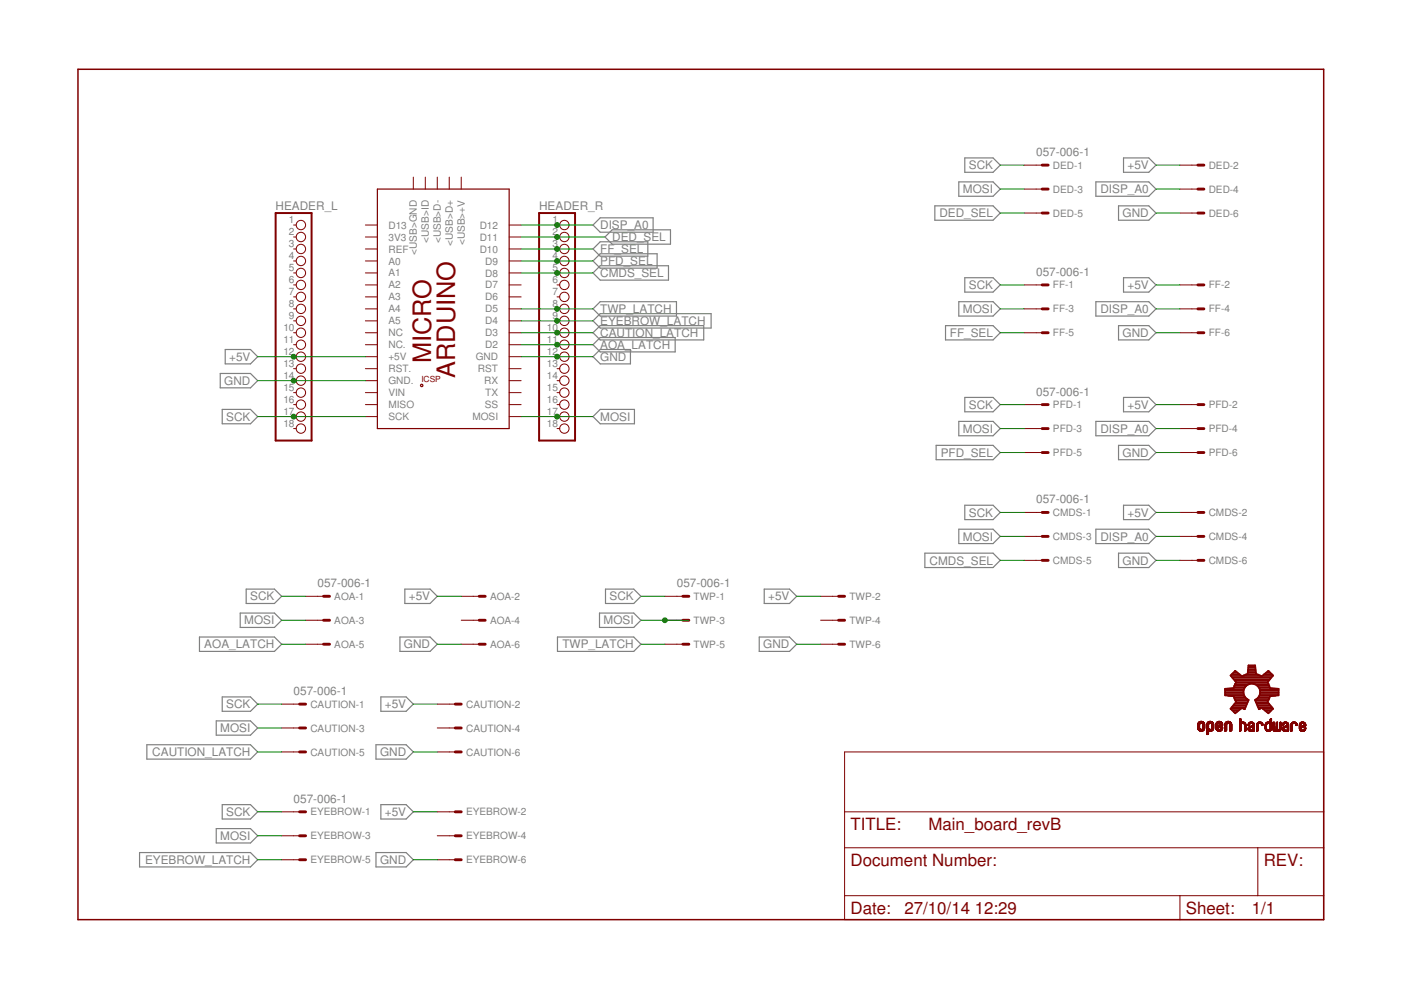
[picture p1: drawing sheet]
<svg xmlns="http://www.w3.org/2000/svg" width="297mm" height="210mm" viewBox="0 0 297 210" stroke-linecap="round" stroke-linejoin="round" font-family="sans-serif">
<g fill="none" stroke="#808080" stroke-width=".25">
<path d="M203.3 38.6h7.2l1.6 1.5-1.6 1.5h-7.2zM204.6 33.5h5.9l1.6 1.5-1.6 1.5h-5.9zM232.3 38.6h11.3l1.5 1.5-1.5 1.5h-11.3zM238.2 33.5h5.4l1.5 1.5-1.5 1.5h-5.4zM125.7 47.7l1.6-1.5h11.2v3h-11.2zM125.7 52.8l1.6-1.5h10.1v3h-10.1zM125.7 55.3l1.6-1.5h12v3.1h-12zM125.7 57.9l1.6-1.6h14.4v3.1h-14.4zM128.3 50.2l1.5-1.5h12.4v3.1h-12.4zM198.2 43.6h12.3l1.6 1.6-1.6 1.5h-12.3zM204.6 58.9h5.9l1.6 1.5-1.6 1.5h-5.9zM237.2 43.6h6.4l1.5 1.6-1.5 1.5h-6.4z"/>
<path d="M238.2 58.9h5.4l1.5 1.5-1.5 1.5h-5.4zM46.7 79.2h6.4l1.5 1.5-1.5 1.5h-6.4zM47.8 74.1h5.3l1.5 1.5-1.5 1.6h-5.3zM125.7 65.5l1.6-1.5h16.1v3h-16.1zM125.7 70.5l1.6-1.5h21.9v3.1h-21.9zM125.7 75.6l1.6-1.5h6.4v3.1h-6.4zM125.7 73.1l1.6-1.5h15.9v3h-15.9zM125.7 68l1.6-1.5h23.5v3.1h-23.5zM200.5 69h10l1.6 1.5-1.6 1.6h-10zM203.3 64h7.2l1.6 1.5-1.6 1.5h-7.2zM232.3 64h11.3l1.5 1.5-1.5 1.5h-11.3zM237.2 69h6.4l1.5 1.5-1.5 1.6h-6.4z"/>
<path d="M47.1 86.8h6l1.5 1.5-1.5 1.6h-6zM125.7 88.3l1.6-1.5h7.2v3.1h-7.2zM198.5 94.4h12l1.6 1.5-1.6 1.6h-12zM203.3 89.3h7.2l1.6 1.6-1.6 1.5h-7.2zM204.6 84.3h5.9l1.6 1.5-1.6 1.5h-5.9zM232.3 89.3h11.3l1.5 1.6-1.5 1.5h-11.3zM237.2 94.4h6.4l1.5 1.5-1.5 1.6h-6.4zM238.2 84.3h5.4l1.5 1.5-1.5 1.5h-5.4zM196.1 117.3h14.4l1.6 1.5-1.6 1.5h-14.4zM203.3 112.2h7.2l1.6 1.5-1.6 1.6h-7.2zM204.6 107.1h5.9l1.6 1.5-1.6 1.6h-5.9zM232.3 112.2h11.3l1.5 1.5-1.5 1.6h-11.3z"/>
<path d="M237.2 117.3h6.4l1.5 1.5-1.5 1.5h-6.4zM238.2 107.1h5.4l1.5 1.5-1.5 1.6h-5.4zM42.3 135.1h15.9l1.5 1.5-1.5 1.5h-15.9zM50.9 130h7.3l1.5 1.5-1.5 1.5h-7.3zM52.2 124.9h6l1.5 1.5-1.5 1.6h-6zM84.8 135.1h6.4l1.5 1.5-1.5 1.5h-6.4zM85.8 124.9h5.4l1.5 1.5-1.5 1.6h-5.4zM118.2 135.1h16.2l1.5 1.5-1.5 1.5h-16.2zM127.1 130h7.3l1.5 1.5-1.5 1.5h-7.3zM128.4 124.9h6l1.5 1.5-1.5 1.6h-6zM161 135.1h6.4l1.5 1.5-1.5 1.5h-6.4zM162 124.9h5.4l1.5 1.5-1.5 1.6h-5.4z"/>
<path d="M31.1 157.9h22l1.5 1.5-1.5 1.6h-22zM45.8 152.8h7.3l1.5 1.5-1.5 1.6h-7.3zM47.1 147.8h6l1.5 1.5-1.5 1.5h-6zM79.7 157.9h6.4l1.5 1.5-1.5 1.6h-6.4zM80.8 147.8h5.3l1.5 1.5-1.5 1.5h-5.3zM45.8 175.7h7.3l1.5 1.5-1.5 1.5h-7.3zM47.1 170.6h6l1.5 1.5-1.5 1.6h-6zM80.8 170.6h5.3l1.5 1.5-1.5 1.6h-5.3zM29.6 180.8h23.5l1.5 1.5-1.5 1.5h-23.5zM79.7 180.8h6.4l1.5 1.5-1.5 1.5h-6.4z"/>
</g>
<g fill="none" stroke="#800000" stroke-width=".61">
<path d="M221 35h1.2M254 35h1.2M221 40.1h1.2M221 45.2h1.2M254 40.1h1.2M254 45.2h1.2M221 60.4h1.2M221 65.5h1.2M221 70.5h1.2M254 60.4h1.2M254 65.5h1.2M254 70.5h1.2"/>
<path d="M221 85.8h1.2M221 90.9h1.2M221 95.9h1.2M254 85.8h1.2M254 90.9h1.2M254 95.9h1.2M221 108.6h1.2M221 113.7h1.2M221 118.8h1.2M254 108.6h1.2M254 113.7h1.2M254 118.8h1.2"/>
<path d="M68.6 126.4h1.3M68.6 131.5h1.3M68.6 136.6h1.3M101.6 126.4h1.3M101.6 131.5h1.3M101.6 136.6h1.3M144.8 126.4h1.2M144.8 131.5h1.2M144.8 136.6h1.2M177.8 126.4h1.3M177.8 131.5h1.3M177.8 136.6h1.3"/>
<path d="M63.5 149.3h1.3M63.5 154.3h1.3M63.5 159.4h1.3M96.5 149.3h1.3M96.5 154.3h1.3M96.5 159.4h1.3M63.5 172.1h1.3M63.5 177.2h1.3M96.5 172.1h1.3M96.5 177.2h1.3M63.5 182.3h1.3M96.5 182.3h1.3"/>
</g>
<g fill="none" stroke="#800000" stroke-width=".21">
<path d="M87.6 37.5v2.6M90.2 37.5v2.6M92.7 37.5v2.6M95.2 37.5v2.6M97.8 37.5v2.6M217.1 35h3.9M250.2 35h3.8M62.3 47.7h.5M62.3 50.2h.5M62.3 52.8h.5M62.3 55.3h.5M62.3 57.9h.5"/>
<path d="M77.5 47.7h2.5M77.5 50.2h2.5M77.5 52.8h2.5M77.5 55.3h2.5M77.5 57.9h2.5M107.9 47.7h2.6M107.9 50.2h2.6M107.9 52.8h2.6M107.9 55.3h2.6M107.9 57.9h2.6M118.1 47.7h.6M118.1 50.2h.6"/>
<path d="M118.1 52.8h.6M118.1 55.3h.6M118.1 57.9h.6M217.1 40.1h3.9M217.1 45.2h3.9M250.2 40.1h3.8M250.2 45.2h3.8M62.3 60.4h.5M62.3 65.5h.5M62.3 70.5h.5M62.3 62.9h.5M62.3 68h.5"/>
<path d="M62.3 73.1h.5M62.3 75.6h.5M62.3 78.2h.5M77.5 60.4h2.5M77.5 65.5h2.5M77.5 70.5h2.5M77.5 62.9h2.5M77.5 68h2.5M77.5 73.1h2.5M77.5 75.6h2.5M77.5 78.2h2.5M107.9 60.4h2.6"/>
<path d="M107.9 65.5h2.6M107.9 70.5h2.6M107.9 62.9h2.6M107.9 68h2.6M107.9 73.1h2.6M107.9 75.6h2.6M107.9 78.2h2.6M118.1 60.4h.6M118.1 65.5h.6M118.1 70.5h.6M118.1 62.9h.6M118.1 68h.6"/>
<path d="M118.1 73.1h.6M118.1 75.6h.6M118.1 78.2h.6M217.1 60.4h3.9M217.1 65.5h3.9M217.1 70.5h3.9M250.2 60.4h3.8M250.2 65.5h3.8M250.2 70.5h3.8M62.3 85.8h.5M62.3 90.9h.5M62.3 80.7h.5"/>
<path d="M62.3 83.2h.5M62.3 88.3h.5M77.5 85.8h2.5M77.5 80.7h2.5M77.5 83.2h2.5M77.5 88.3h2.5M107.9 85.8h2.6M107.9 80.7h2.6M107.9 83.2h2.6M107.9 88.3h2.6M118.1 85.8h.6M118.1 90.9h.6"/>
<path d="M118.1 80.7h.6M118.1 83.2h.6M118.1 88.3h.6M217.1 85.8h3.9M217.1 90.9h3.9M217.1 95.9h3.9M250.2 85.8h3.8M250.2 90.9h3.8M250.2 95.9h3.8M217.1 108.6h3.9M217.1 113.7h3.9M217.1 118.8h3.9"/>
<path d="M250.2 108.6h3.8M250.2 113.7h3.8M250.2 118.8h3.8M64.8 126.4h3.8M64.8 131.5h3.8M64.8 136.6h3.8M97.8 126.4h3.8M97.8 131.5h3.8M97.8 136.6h3.8M141 126.4h3.8M141 131.5h3.8M141 136.6h3.8"/>
<path d="M174 126.4h3.8M174 131.5h3.8M174 136.6h3.8M59.7 149.3h3.8M59.7 154.3h3.8M59.7 159.4h3.8M92.7 149.3h3.8M92.7 154.3h3.8M92.7 159.4h3.8M179.1 159.4h101.5v35.6h-101.5zM254 154.3h.3M254 154.4l.4 .1"/>
<path d="M254 154.4h.4M254 154.2h.3M254 154.1h.3M254 154h.3M254 153.9h.3M254 153.8h.3M254 153.7h.3M254 153.6h.3M254 153.6h.4M254 153.5h.4M254 154.6h.6M254 154.5l.5 .1"/>
<path d="M254 154.5h.4M254 154.6h1.4M254 154.7h1.3M254 153.3h1.3M254.1 153.2h1.2M254.1 153.2h1.1M254.1 154.8h1.1M254.1 154.9h1.1M254.2 153.1h1M254.2 154.9h.9M254.3 153h.8M254.3 155h.8"/>
<path d="M254.4 153h.6M254.4 153.5h-.4M254.4 153.4l-.4 .1M254.5 155h.4M254.5 153.4h-.5M254.6 155.1h.2M254.6 152.9h.2M254.6 153.3l-.6 .1M254.7 153.3l.7 .1M254.8 153.4h.6M254.9 153.4h.5M255 154.5h.4"/>
<path d="M255 153.5h.4M255 153.6h.4M255 154.3h.4M255 154.4h.4M255 154.2h.4M255 154.1h.4M255 154h.4M255 153.9h.4M255 153.8h.4M255 153.7h.4M255.3 154.7l-1.2 .1M255.4 154.6h-.6"/>
<path d="M255.4 154.5l-.5 .1M255.4 154.4l-.4 .1M255.9 154.3h.3M255.9 155.7h.2M255.9 155.6h.3M255.9 155.5h.3M255.9 155.4h.3M255.9 155.3h.3M255.9 155.2h.3M255.9 155.1h.3M255.9 155h.4M255.9 154.7h1.3"/>
<path d="M255.9 154.6l1.4 .1M255.9 154.6h.6M255.9 154.5l.5 .1M255.9 154.5h.4M255.9 154.4l.4 .1M255.9 154.4h.4M255.9 154.2h.3M255.9 154.1h.3M255.9 154h.3M255.9 153.9h.3M255.9 153.8h.3M255.9 153.7h.3"/>
<path d="M255.9 153.6h.3M255.9 153.5h.4M255.9 153.3h1.4M256 153.2h1.2M256.1 153.1h1M256.2 155.7h-.3M256.2 153h.8M256.2 155.6h-.3M256.3 153.6h-.4M256.3 153h.6M256.3 153.5h-.4M256.3 153.4l-.4 .1"/>
<path d="M256.4 155h.4M256.4 153.4h-.5M256.5 152.9h.2M256.5 155.1h.2M256.5 153.3l-.6 .1M256.6 153.3h.7M256.8 153.4h.5M256.9 153.4h.4M256.9 154.5h.4M256.9 153.5h.4M256.9 154.3h.4M256.9 154.4h.4"/>
<path d="M256.9 154.2h.4M256.9 154.1h.4M256.9 154h.4M256.9 153.9h.4M256.9 153.8h.4M256.9 153.7h.4M256.9 153.6h.4M257 155h-1.1M257.1 154.9h-1.2M257.2 154.8h-1.3M257.2 154.7l-1.3 .1M257.3 154.6h-.5"/>
<path d="M257.3 154.5l-.5 .1M257.8 154.5l.5 .1M257.8 154.5h.4M257.8 154.4l.4 .1M257.8 154.4h.4M257.8 153.9h1.4M257.8 153.8h.3M257.8 153.7h.3M257.8 153.6h.4M257.8 153.5h.4M257.8 154.6h.6M257.8 154.6h1.4"/>
<path d="M257.9 154.7h1.2M257.9 153.3h1.3M257.9 153.2h1.2M258 154.8h1.1M258 154.9h1M258 153.1h1M258.1 153h.8M258.1 155h.8M258.2 153h.6M258.2 154.3l-.4 .1M258.3 153.4l-.5 .1M258.3 155h.4"/>
<path d="M258.3 154.3h-.5M258.3 153.8h.9M258.3 153.4h-.5M258.4 155.1h.2M258.4 152.9h.2M258.4 153.3l-.6 .1M258.5 154.2l-.7 .1M258.5 153.8h.7M258.5 154.2h-.7M258.6 153.7h.6M258.6 153.3l.6 .1M258.7 154.1l-.9 .1"/>
<path d="M258.7 153.7h.5M258.7 153.4h.5M258.7 153.4l.5 .1M258.8 154.5h.4M258.8 154.1h-1M258.8 153.5h.4M258.8 153.6h.4M258.8 154.4h.4M258.9 154.3h.3M258.9 154.2h.3M258.9 154l-1.1 .1M259 154.2h.2"/>
<path d="M259 154h-1.2M259.1 154.2h.1M259.2 154.6h-.5M259.2 153.9h-1.4M259.7 154.3h.4M259.7 154.8h.4M259.7 154.7h.4M259.7 154.6h.4M259.7 154.5h.4M259.7 154.4h.4M259.7 154.2h.4M259.7 154.1h.4"/>
<path d="M259.7 154h.4M259.7 153.9h.4M259.7 153.8h.4M259.7 153.7h.4M259.7 153.6h.4M259.7 153.5h.4M259.7 155h.1M259.8 153.3h1.3M259.8 153.2h1.2M259.9 153.1h1M260 155h-.3M260 153h.8"/>
<path d="M260.1 154.9h-.4M260.1 153h.6M260.1 153.5h-.4M260.2 153.4l-.5 .1M260.2 153.4h-.5M260.3 152.9h.2M260.4 153.3l-.7 .1M260.5 153.3l.6 .1M260.6 153.4h.5M260.7 153.4h.4M260.7 153.5h.5M260.8 154.3h.4"/>
<path d="M260.8 154.9h.4M260.8 154.8h.4M260.8 154.7h.4M260.8 154.6h.4M260.8 154.5h.4M260.8 154.4h.4M260.8 154.2h.4M260.8 154.1h.4M260.8 154h.4M260.8 153.9h.4M260.8 153.8h.4M260.8 153.7h.4"/>
<path d="M260.8 153.6h.4M260.8 155h.1M261 155h-.2M261.2 154.9h-.4M262.8 154.3h.3M262.8 154.9h.3M262.8 154.8h.3M262.8 154.7h.3M262.8 154.6h.3M262.8 154.5h.3M262.8 154.4h.3M262.8 154.2h.3"/>
<path d="M262.8 154.1h.3M262.8 154h.3M262.8 153.9h.3M262.8 153.8h.3M262.8 153.6h.3M262.8 153.3h1.2M262.8 153.2h1.1M262.8 153.1h1M262.8 153.1h.3M262.8 153h.3M262.8 152.9h.3M262.8 152.8h.3"/>
<path d="M262.8 152.7h.3M262.8 152.6h.3M262.8 152.5h.3M262.8 155.1h.1M262.9 152.4h.2M263 155h-.2M263.1 155h-.3M263.1 153.7h-.3M263.1 153.6h-.3M263.1 153.5l-.3 .1M263.2 153.5h-.4M263.2 153.4l-.4 .1"/>
<path d="M263.2 153.1h.5M263.4 153.4h-.6M263.6 153.4h.5M263.7 153.4l.4 .1M263.8 153.5h.3M263.8 153.6h.4M263.9 153.6h.3M263.9 154.3h.3M263.9 154.9h.2M263.9 154.8h.3M263.9 154.7h.3M263.9 154.6h.3"/>
<path d="M263.9 154.5h.3M263.9 154.4h.3M263.9 154.2h.3M263.9 154.1h.3M263.9 154h.3M263.9 153.9h.3M263.9 153.8h.3M263.9 153.7h.3M263.9 155.1h.1M264 155h-.1M264 153.3l-1.2 .1M264.1 155h-.2"/>
<path d="M264.2 154.9h-.3M264.6 154.6h.3M264.6 154.5h.3M264.6 153.8h.3M264.6 153.7h.3M264.6 154.6l.4 .1M264.6 154.4h.4M264.6 153.9h.1M264.6 153.6h.3M264.6 154.7l.6 .1M264.6 154.7h.4M264.6 153.5h.4"/>
<path d="M264.7 154.8h.8M264.7 154.9h.8M264.7 153.4h1.2M264.8 154.9h.7M264.8 153.3h1M264.8 155h.7M264.8 153.2h.9M264.9 153.8h-.3M264.9 153.2h.8M264.9 154.1h1.1M264.9 155h.6M264.9 153.6h-.3"/>
<path d="M265 154.4l-.4 .1M265 155.1h.5M265 154.1h1M265 153.1h.6M265 153.5h-.4M265 153.4l-.3 .1M265.1 154.3l-.5 .1M265.2 154h.8M265.2 155.1h.1M265.2 154.3h-.6M265.2 153.4h-.5M265.2 154.8h.3"/>
<path d="M265.2 153.9h.8M265.4 154.2l-.7 .1M265.4 153.4h.5M265.4 153.9h.6M265.4 154.2h-.7M265.5 153.8h.5M265.5 153.4h.4M265.6 153.5h.3M265.6 153.8h.4M265.6 153.5h.4M265.7 153.7h.3M265.7 153.6h.3"/>
<path d="M265.7 154.3h.3M265.7 155.1h.1M265.7 154.9h.3M265.7 154.8h.3M265.7 154.7h.3M265.7 154.6h.3M265.7 154.5h.3M265.7 154.4h.3M265.7 154.2h.3M265.9 155h-.2M266 155h-.3M266 154.1l-1.2 .1"/>
<path d="M266.4 154.3h.3M266.4 154.9h.3M266.4 154.8h.3M266.4 154.7h.3M266.4 154.6h.3M266.4 154.5h.3M266.4 154.4h.3M266.4 154.2h.3M266.4 154.1h.3M266.4 154h.3M266.4 153.9h.3M266.4 153.8h.3"/>
<path d="M266.4 153.6h.3M266.4 155.1h.1M266.4 153.5h.4M266.5 153.4h1.2M266.6 155h-.2M266.6 153.3h1M266.6 153.2h1M266.7 153.2h.8M266.7 155h-.3M266.7 153.7h-.3M266.8 153.1h.6M266.8 153.5h-.4"/>
<path d="M266.9 153.4l-.4 .1M267 153.4h-.5M267.2 153.4h.5M267.3 153.4l.4 .1M267.4 153.5h.4M267.5 153.6h.3M267.5 153.8h.3M267.7 153.8h-.2M267.8 153.7h-.3M268.2 154.3h.3M268.2 154.4h.3M268.2 154.2h.3"/>
<path d="M268.2 154.1h.3M268.2 154h.3M268.2 153.9h.3M268.2 153.8h.3M268.2 153.7h.3M268.2 154.5h.3M268.3 154.6h.3M268.3 154.5l.3 .1M268.3 153.5h.3M268.3 154.7h.4M268.3 154.6l.3 .1M268.3 154.7l.6 .1"/>
<path d="M268.4 154.8h1.1M268.4 154.9h1.1M268.4 153.3h1.2M268.5 154.9h.9M268.5 153.2h1.1M268.5 153.6l-.3 .1M268.6 153.6h-.3M268.6 153.1h1M268.6 155h.6M268.6 153.5h-.3M268.7 155.1h.5M268.7 153.1h.5"/>
<path d="M268.7 153.4l-.4 .1M268.8 153.4h-.5M268.9 155.1h.1M269 153.4h.6M269.2 154.7h.3M269.2 153.4h.4M269.2 153.5h.4M269.3 153.6h.3M269.3 154.3h.3M269.3 154.5h.3M269.3 154.4h.3M269.3 154.2h.3"/>
<path d="M269.3 154.1h.3M269.3 154h.3M269.3 153.9h.3M269.3 153.8h.3M269.3 153.7h.3M269.3 153.1h.3M269.3 153h.3M269.3 152.9h.3M269.3 152.8h.3M269.3 152.7h.3M269.3 152.6h.3M269.3 152.5h.3"/>
<path d="M269.3 155h-.8M269.5 152.4h.1M269.5 154.7l-.5 .1M269.6 154.6l-.4 .1M269.6 154.6h-.4M269.6 154.6h-.3M269.6 153.3l-1.2 .1M269.9 154.3h.3M269.9 154.5h.3M269.9 154.4h.3M269.9 154.2h.3M269.9 154.1h.3"/>
<path d="M269.9 154h.3M269.9 153.9h.3M269.9 153.8h.3M269.9 153.7h.3M269.9 153.6h.3M269.9 153.5h.3M269.9 153.4h.3M269.9 153.3h.3M269.9 153.2h.3M269.9 154.7h.3M269.9 154.6l.3 .1M269.9 154.6h.3"/>
<path d="M269.9 154.7l1.7 .1M270 154.9h1.5M270 153.1h.2M270.1 153.1h.1M270.2 155.1h.4M270.4 155.1h.1M270.5 154.7h.4M270.6 154.7h.3M270.6 154.3h.3M270.6 154.6h.3M270.6 154.5l.3 .1M270.6 154.5h.3"/>
<path d="M270.6 154.4h.3M270.6 154.2h.3M270.6 154.1h.3M270.6 154h.3M270.6 153.9h.3M270.6 153.8h.3M270.6 153.7h.3M270.6 153.6h.3M270.6 153.5h.3M270.6 153.4h.3M270.6 153.3h.3M270.6 153.2h.3"/>
<path d="M270.6 155h-.5M270.7 153.1h.2M270.8 153.1h.1M270.8 155h.5M270.9 155.1h.4M271.2 154.7h.4M271.3 154.6h.3M271.3 154.3h.3M271.3 154.5h.3M271.3 154.4h.3M271.3 154.2h.3M271.3 154.1h.3"/>
<path d="M271.3 154h.3M271.3 153.9h.3M271.3 153.8h.3M271.3 153.7h.3M271.3 153.6h.3M271.3 153.5h.3M271.3 153.4h.3M271.3 153.3h.3M271.3 153.2h.3M271.4 153.1h.2M271.4 155h-1.4M271.5 153.1h.1"/>
<path d="M271.5 154.8h-1.6M271.8 154.6l.4 .1M271.8 154.6h.4M271.8 154.5h.4M271.9 153.9h.1M271.9 153.6h.3M271.9 154.7h.3M271.9 154.7l.8 .1M271.9 153.5h.3M271.9 154.8h.8M271.9 154.9h.9M272 154.9h.8"/>
<path d="M272 153.4h1.1M272 153.3h1.1M272.1 155h.7M272.1 153.8h-.2M272.1 153.2h.9M272.1 154.1h1.1M272.2 153.7h-.3M272.2 155h.6M272.2 153.6h-.3M272.2 154.4l-.4 .1M272.2 153.1h.7M272.2 155.1h.5"/>
<path d="M272.2 154.4h-.3M272.2 154.1h1M272.3 153.5h-.4M272.3 153.1h.5M272.3 153.4l-.4 .1M272.3 154.3l-.4 .1M272.4 154h.8M272.4 154.3h-.5M272.4 153.4h-.5M272.5 153.9h.7M272.6 154.2l-.7 .1M272.6 153.4h.6"/>
<path d="M272.6 153.9h.6M272.7 154.2h-.7M272.7 153.8h.5M272.8 153.4l.4 .1M272.8 153.5h.4M272.8 154.1l-.8 .1M272.9 153.5h.3M272.9 153.8h.3M272.9 153.6h.3M272.9 154.1h.3M272.9 153.7h.3M272.9 154.3h.3"/>
<path d="M272.9 154.9h.3M272.9 154.8h.3M272.9 154.7h.3M272.9 154.6h.3M272.9 154.5h.3M272.9 154.4h.3M272.9 154.2h.3M273 155.1h.1M273.1 155h-.2M273.2 155h-.3M273.2 154.9h-.3M273.7 154.3h.2"/>
<path d="M273.7 155.1h.1M273.7 154.9h.2M273.7 154.8h.2M273.7 154.7h.2M273.7 154.6h.2M273.7 154.5h.2M273.7 154.4h.2M273.7 154.2h.2M273.7 154.1h.2M273.7 154h.2M273.7 153.9h.2M273.7 153.8h.2"/>
<path d="M273.7 153.6h.3M273.8 153.4h1.1M273.8 155h-.1M273.8 153.3h1.1M273.9 153.2h.9M273.9 155h-.2M274 153.7h-.3M274 153.6h-.3M274 153.5l-.3 .1M274 153.1h.7M274.1 153.5h-.4M274.1 153.1h.5"/>
<path d="M274.1 153.4l-.4 .1M274.3 153.4h-.6M274.4 153.4h.6M274.6 153.4l.4 .1M274.6 153.5h.4M274.7 153.6h.3M274.7 153.5h.3M274.7 153.8h.3M275 153.8h-.3M275 153.7h-.3M275.5 154.5l.3 .1M275.5 154.5h.3"/>
<path d="M275.5 154.4h.3M275.5 154.2h.8M275.5 154h1.1M275.5 154h.3M275.5 153.9h.3M275.5 153.8h.3M275.5 153.7h.3M275.5 153.6h.3M275.5 154.6h.3M275.5 153.5h.3M275.5 154.6l.4 .1M275.6 154.7l.5 .1"/>
<path d="M275.6 154.7h.3M275.6 154.8h1.1M275.7 153.3h1M275.7 154.9h.9M275.7 153.2h.9M275.8 154.4h-.3M275.8 153.6h-.3M275.8 153.1h.7M275.9 155h.6M275.9 153.5h-.4M275.9 153.1h.5M275.9 154.3l-.4 .1"/>
<path d="M275.9 153.4l-.3 .1M275.9 155.1h.5M276 154.3h-.5M276.1 153.4h-.5M276.1 155.1h.1M276.2 154.2l-.7 .1M276.2 153.9h.7M276.3 153.4h.5M276.3 153.8h.6M276.4 153.4h.4M276.4 154.1l-.9 .1M276.4 153.8h.5"/>
<path d="M276.4 153.5h.4M276.5 154.6h.3M276.5 154.1h-1M276.5 153.5h.3M276.5 153.7h.4M276.5 153.6h.3M276.5 154.5h.3M276.6 154.4h.3M276.6 155h-.8M276.7 154.9h-1M276.7 154.3h.1M276.7 153.3l-1.1 .1"/>
<path d="M276.8 154.7l-.6 .1M276.8 154.7h-.4M276.8 154h-.8M276.8 154.6l-.4 .1M276.8 153.9h-.7M276.9 154.4l-.3 .1M59.7 172.1h3.8M59.7 177.2h3.8M92.7 172.1h3.8M92.7 177.2h3.8M179.1 172.1h101.5M179.1 179.7h101.5"/>
<path d="M266.7 179.7v10.2M59.7 182.3h3.8M92.7 182.3h3.8M179.1 189.9h101.5M250.2 189.9v5.1"/>
<circle cx="63.8" cy="50.2" r=".99"/>
<circle cx="63.8" cy="52.8" r=".99"/>
<circle cx="63.8" cy="55.3" r=".99"/>
<circle cx="63.8" cy="47.7" r=".99"/>
<circle cx="63.8" cy="57.9" r=".99"/>
<circle cx="119.7" cy="47.7" r=".99"/>
<circle cx="119.7" cy="50.2" r=".99"/>
<circle cx="119.7" cy="55.3" r=".99"/>
<circle cx="119.7" cy="52.8" r=".99"/>
<circle cx="119.7" cy="57.9" r=".99"/>
<circle cx="63.8" cy="70.5" r=".99"/>
<circle cx="63.8" cy="73.1" r=".99"/>
<circle cx="63.8" cy="60.4" r=".99"/>
<circle cx="63.8" cy="62.9" r=".99"/>
<circle cx="63.8" cy="75.6" r=".99"/>
<circle cx="63.8" cy="78.2" r=".99"/>
<circle cx="63.8" cy="65.5" r=".99"/>
<circle cx="63.8" cy="68" r=".99"/>
<circle cx="119.7" cy="68" r=".99"/>
<circle cx="119.7" cy="78.2" r=".99"/>
<circle cx="119.7" cy="62.9" r=".99"/>
<circle cx="119.7" cy="65.5" r=".99"/>
<circle cx="119.7" cy="70.5" r=".99"/>
<circle cx="119.7" cy="60.4" r=".99"/>
<circle cx="119.7" cy="73.1" r=".99"/>
<circle cx="119.7" cy="75.6" r=".99"/>
<circle cx="63.8" cy="88.3" r=".99"/>
<circle cx="63.8" cy="90.9" r=".99"/>
<circle cx="63.8" cy="85.8" r=".99"/>
<circle cx="63.8" cy="83.2" r=".99"/>
<circle cx="63.8" cy="80.7" r=".99"/>
<circle cx="119.7" cy="88.3" r=".99"/>
<circle cx="119.7" cy="90.9" r=".99"/>
<circle cx="119.7" cy="85.8" r=".99"/>
<circle cx="119.7" cy="80.7" r=".99"/>
<circle cx="119.7" cy="83.2" r=".99"/>
</g>
<path d="M58.4 45.2h7.7v48.2h-7.7zM114.3 45.2h7.6v48.2h-7.6z" fill="none" stroke="#800000" stroke-width=".42"/>
<g fill="none" stroke="#800000" stroke-width=".25">
<path d="M80 40.1h27.9v50.8h-27.9z"/>
<circle cx="89.4" cy="81.7" r=".25"/>
</g>
<path d="M16.5 14.7h264.1v180.3h-264.1z" fill="none" stroke="#800000" stroke-width=".32"/>
<g fill="none" stroke="#800000" stroke-width=".38">
<path d="M259.7 147.2h4M259.7 146.8h3.9M259.7 146.5h4M259.7 146.1h4M260.4 147.5h3.4M260.9 150.3h2.2M261 143.3h2.2M261.2 149.9h2.9M261.2 143h1.6M261.3 143.7h8.3M261.3 150.6h1.3M261.5 149.6h2.7"/>
<path d="M261.5 142.6h.9M261.6 144h7.7M261.6 145.8h2.3M261.6 151h.6M261.6 147.8h2.4M261.7 145.4h2.5M261.7 149.2h2.7M261.8 148.2h2.6M261.8 144.4h7.2M261.9 145.1h2.9M261.9 142.3h.1M261.9 142.2l1.4 1.2 1.2-.5 .2-1.8h1.4l.2 1.8 1.2 .5 1.4-1.2"/>
<path d="M261.9 142.2l-1 1 1.2 1.5-.5 1.2-1.9 .1v1.4l1.9 .2 .5 1.2-1.2 1.5 1 .9 1.4-1.1 .6 .3 .8-2-.7-.6M261.9 148.5h2.8M262 148.9h2.5M262 144.7h6.8M263.5 143.3h3.8M263.7 146.5v.8l.3 .5M263.7 146.5a1.78 1.78 0 0 1 1.7-1.6 1.78 1.78 0 0 1 1.8 1.6M263.7 150.3h.2M264.4 143h2.1M264.6 142.6h1.7M264.6 142.3h1.6M264.6 141.9h1.6"/>
<path d="M264.7 141.6h1.4M264.7 141.2h1.4M266 145.1h3M266.1 148.5h2.8M266.3 148.9h2.5M266.4 148.2h2.6M266.4 149.2h2.7M266.6 149.6h2.8M266.6 145.4h2.5M266.7 149.9h3M266.8 147.8h2.4M266.9 150.3h.2"/>
<path d="M266.9 145.8h2.3M267 147.5h3.4M267.1 146.1h4M267.1 147.2h4M267.2 146.5h3.9M267.2 146.8h3.9M267.6 143.3h2.2M267.8 150.3h2.1M268 143h1.6M268.2 150.6h1.3M268.5 142.6h.8M268.6 151h.6"/>
<path d="M268.9 142.3h.1M268.9 142.2l1 1-1.2 1.5 .5 1.2 1.9 .1v1.4l-1.9 .2-.5 1.2 1.2 1.5-1 .9-1.4-1.1-.6 .3-.8-2a1.82 1.82 0 0 0 1.1-1.9"/>
</g>
<g fill="none" stroke="#008000" stroke-width=".21">
<path d="M212.1 35h5M245.1 35h5.1M110.5 47.7h15.2M110.5 50.2h17.8M110.5 52.8h15.2M110.5 55.3h15.2M110.5 57.9h15.2M212.1 40.1h5M212.1 45.2h5M245.1 40.1h5.1M245.1 45.2h5.1M54.6 75.6h22.9"/>
<path d="M110.5 65.5h15.2M110.5 70.5h15.2M110.5 75.6h15.2M110.5 73.1h15.2M110.5 68h15.2M212.1 65.5h5M212.1 60.4h5M212.1 70.5h5M245.1 65.5h5.1M245.1 60.4h5.1M245.1 70.5h5.1M54.6 88.3h22.9"/>
<path d="M54.6 80.7h22.9M110.5 88.3h15.2M212.1 90.9h5M212.1 85.8h5M212.1 95.9h5M245.1 90.9h5.1M245.1 85.8h5.1M245.1 95.9h5.1M212.1 113.7h5M212.1 108.6h5M212.1 118.8h5M245.1 113.7h5.1"/>
<path d="M245.1 108.6h5.1M245.1 118.8h5.1M59.7 131.5h5.1M59.7 126.4h5.1M59.7 136.6h5.1M92.7 126.4h5.1M92.7 136.6h5.1M135.9 131.5h10.1M135.9 126.4h5.1M135.9 136.6h5.1M168.9 126.4h5.1M168.9 136.6h5.1"/>
<path d="M54.6 154.3h5.1M54.6 149.3h5.1M54.6 159.4h5.1M87.6 149.3h5.1M87.6 159.4h5.1M54.6 177.2h5.1M54.6 172.1h5.1M87.6 172.1h5.1M54.6 182.3h5.1M87.6 182.3h5.1"/>
</g>
<g fill="#008000" stroke="#008000" stroke-width=".21">
<circle cx="118.1" cy="88.3" r=".51"/>
<circle cx="141" cy="131.5" r=".51"/>
<circle cx="62.3" cy="88.3" r=".51"/>
<circle cx="118.1" cy="75.6" r=".51"/>
<circle cx="62.3" cy="80.7" r=".51"/>
<circle cx="62.3" cy="75.6" r=".51"/>
<circle cx="118.1" cy="47.7" r=".51"/>
<circle cx="118.1" cy="50.2" r=".51"/>
<circle cx="118.1" cy="52.8" r=".51"/>
<circle cx="118.1" cy="55.3" r=".51"/>
<circle cx="118.1" cy="70.5" r=".51"/>
<circle cx="118.1" cy="73.1" r=".51"/>
<circle cx="118.1" cy="57.9" r=".51"/>
<circle cx="118.1" cy="68" r=".51"/>
<circle cx="118.1" cy="65.5" r=".51"/>
</g>
<g font-size="5.4" fill="#800000">
<text x="91.4" y="77.1" transform="rotate(-90 91.4 77.1)">MICRO</text>
<text x="96.5" y="80.1" transform="rotate(-90 96.5 80.1)">ARDUINO</text>
</g>
<g font-size="3.6" fill="#800000">
<text x="180.3" y="175.9">TITLE:</text>
<text x="196.8" y="175.9">Main_board_revB</text>
<text x="180.3" y="183.6">Document Number:</text>
<text x="267.9" y="183.6">REV:</text>
<text x="180.3" y="193.7">Date:</text>
<text x="191.8" y="193.7">27/10/14</text>
<text x="206.7" y="193.7">12:29</text>
<text x="251.4" y="193.7">Sheet:</text>
<text x="265.4" y="193.7">1/1</text>
</g>
<g font-size="2.5" fill="#808080">
<text x="205.4" y="35.9">SCK</text>
<text x="219.7" y="33.1">057-006-1</text>
<text x="239.1" y="35.9">+5V</text>
<text x="204.2" y="41">MOSI</text>
<text x="233.3" y="41">DISP_A0</text>
<text x="58.4" y="44.5">HEADER_L</text>
<text x="114.3" y="44.5">HEADER_R</text>
<text x="199.2" y="46.1">DED_SEL</text>
<text x="238" y="46.1">GND</text>
<text x="127.3" y="48.6">DISP_A0</text>
<text x="127.3" y="53.7">FF_SEL</text>
<text x="129.8" y="51.1">DED_SEL</text>
<text x="127.3" y="56.2">PFD_SEL</text>
<text x="127.3" y="58.8">CMDS_SEL</text>
<text x="219.7" y="58.5">057-006-1</text>
<text x="205.4" y="61.3">SCK</text>
<text x="239.1" y="61.3">+5V</text>
<text x="127.3" y="71.4">CAUTION_LATCH</text>
<text x="127.3" y="68.9">EYEBROW_LATCH</text>
<text x="127.3" y="66.4">TWP_LATCH</text>
<text x="201.4" y="71.4">FF_SEL</text>
<text x="204.2" y="66.4">MOSI</text>
<text x="233.3" y="66.4">DISP_A0</text>
<text x="238" y="71.4">GND</text>
<text x="48.6" y="76.5">+5V</text>
<text x="127.3" y="76.5">GND</text>
<text x="127.3" y="74">AOA_LATCH</text>
<text x="47.6" y="81.6">GND</text>
<text x="219.7" y="83.9">057-006-1</text>
<text x="48" y="89.2">SCK</text>
<text x="127.3" y="89.2">MOSI</text>
<text x="205.4" y="86.7">SCK</text>
<text x="239.1" y="86.7">+5V</text>
<text x="204.2" y="91.8">MOSI</text>
<text x="233.3" y="91.8">DISP_A0</text>
<text x="199.4" y="96.8">PFD_SEL</text>
<text x="238" y="96.8">GND</text>
<text x="219.7" y="106.7">057-006-1</text>
<text x="205.4" y="109.5">SCK</text>
<text x="239.1" y="109.5">+5V</text>
<text x="197.1" y="119.7">CMDS_SEL</text>
<text x="204.2" y="114.6">MOSI</text>
<text x="233.3" y="114.6">DISP_A0</text>
<text x="238" y="119.7">GND</text>
<text x="67.3" y="124.5">057-006-1</text>
<text x="143.5" y="124.5">057-006-1</text>
<text x="53" y="127.3">SCK</text>
<text x="86.7" y="127.3">+5V</text>
<text x="129.2" y="127.3">SCK</text>
<text x="162.9" y="127.3">+5V</text>
<text x="43.3" y="137.5">AOA_LATCH</text>
<text x="51.8" y="132.4">MOSI</text>
<text x="85.6" y="137.5">GND</text>
<text x="119.2" y="137.5">TWP_LATCH</text>
<text x="128" y="132.4">MOSI</text>
<text x="161.8" y="137.5">GND</text>
<text x="62.2" y="147.4">057-006-1</text>
<text x="46.7" y="155.2">MOSI</text>
<text x="48" y="150.2">SCK</text>
<text x="81.6" y="150.2">+5V</text>
<text x="32.3" y="160.3">CAUTION_LATCH</text>
<text x="80.6" y="160.3">GND</text>
<text x="48" y="173">SCK</text>
<text x="62.2" y="170.2">057-006-1</text>
<text x="81.6" y="173">+5V</text>
<text x="46.7" y="178.1">MOSI</text>
<text x="30.7" y="183.2">EYEBROW_LATCH</text>
<text x="80.6" y="183.2">GND</text>
</g>
<g font-size="2.1" fill="#808080">
<text x="223.3" y="35.8">DED-1</text>
<text x="256.3" y="35.8">DED-2</text>
<text x="223.3" y="40.8">DED-3</text>
<text x="256.3" y="40.8">DED-4</text>
<text x="61.3" y="47.3">1</text>
<text x="117.1" y="47.3">1</text>
<text x="223.3" y="45.9">DED-5</text>
<text x="256.3" y="45.9">DED-6</text>
<text x="61.3" y="49.9">2</text>
<text x="61.3" y="52.4">3</text>
<text x="82.4" y="53.5">REF</text>
<text x="82.4" y="51">3V3</text>
<text x="82.4" y="48.5">D13</text>
<text x="90.9" y="51.5" transform="rotate(-90 90.9 51.5)">&lt;USB&gt;ID</text>
<text x="93.5" y="51.6" transform="rotate(-90 93.5 51.6)">&lt;USB&gt;D-</text>
<text x="96" y="52.1" transform="rotate(-90 96 52.1)">&lt;USB&gt;D+</text>
<text x="98.6" y="52" transform="rotate(-90 98.6 52)">&lt;USB&gt;+V</text>
<text x="101.7" y="48.5">D12</text>
<text x="101.7" y="51">D11</text>
<text x="101.7" y="53.5">D10</text>
<text x="117.1" y="49.9">2</text>
<text x="117.1" y="52.4">3</text>
<text x="61.3" y="55">4</text>
<text x="61.3" y="57.5">5</text>
<text x="82.4" y="58.6">A1</text>
<text x="82.4" y="56.1">A0</text>
<text x="88.4" y="54.1" transform="rotate(-90 88.4 54.1)">&lt;USB&gt;GND</text>
<text x="102.9" y="56.1">D9</text>
<text x="102.9" y="58.6">D8</text>
<text x="117.1" y="55">4</text>
<text x="117.1" y="57.5">5</text>
<text x="61.3" y="60">6</text>
<text x="61.3" y="62.6">7</text>
<text x="61.3" y="65.1">8</text>
<text x="82.4" y="63.7">A3</text>
<text x="82.4" y="61.2">A2</text>
<text x="102.9" y="61.2">D7</text>
<text x="102.9" y="63.7">D6</text>
<text x="117.1" y="60">6</text>
<text x="117.1" y="62.6">7</text>
<text x="117.1" y="65.1">8</text>
<text x="223.3" y="61.2">FF-1</text>
<text x="256.3" y="61.2">FF-2</text>
<text x="60.1" y="70.2">10</text>
<text x="61.3" y="67.7">9</text>
<text x="82.4" y="68.8">A5</text>
<text x="82.4" y="66.2">A4</text>
<text x="82.4" y="71.3">NC</text>
<text x="102.9" y="66.2">D5</text>
<text x="102.9" y="68.8">D4</text>
<text x="102.9" y="71.3">D3</text>
<text x="115.9" y="70.2">10</text>
<text x="117.1" y="67.7">9</text>
<text x="223.3" y="66.2">FF-3</text>
<text x="223.3" y="71.3">FF-5</text>
<text x="256.3" y="66.2">FF-4</text>
<text x="256.3" y="71.3">FF-6</text>
<text x="60.1" y="72.7">11</text>
<text x="60.1" y="75.3">12</text>
<text x="60.1" y="77.8">13</text>
<text x="82.4" y="76.4">+5V</text>
<text x="82.4" y="73.9">NC.</text>
<text x="100.9" y="76.4">GND</text>
<text x="102.9" y="73.9">D2</text>
<text x="115.9" y="72.7">11</text>
<text x="115.9" y="75.3">12</text>
<text x="115.9" y="77.8">13</text>
<text x="60.1" y="80.4">14</text>
<text x="60.1" y="82.9">15</text>
<text x="82.4" y="78.9">RST.</text>
<text x="82.4" y="81.5">GND.</text>
<text x="101.3" y="78.9">RST</text>
<text x="102.7" y="81.5">RX</text>
<text x="115.9" y="80.4">14</text>
<text x="115.9" y="82.9">15</text>
<text x="60.1" y="85.4">16</text>
<text x="60.1" y="88">17</text>
<text x="82.4" y="84">VIN</text>
<text x="82.4" y="86.6">MISO</text>
<text x="82.4" y="89.1">SCK</text>
<text x="100.2" y="89.1">MOSI</text>
<text x="102.8" y="86.6">SS</text>
<text x="102.9" y="84">TX</text>
<text x="115.9" y="85.4">16</text>
<text x="115.9" y="88">17</text>
<text x="223.3" y="86.6">PFD-1</text>
<text x="256.3" y="86.6">PFD-2</text>
<text x="60.1" y="90.5">18</text>
<text x="115.9" y="90.5">18</text>
<text x="223.3" y="91.6">PFD-3</text>
<text x="256.3" y="91.6">PFD-4</text>
<text x="223.3" y="96.7">PFD-5</text>
<text x="256.3" y="96.7">PFD-6</text>
<text x="223.3" y="109.4">CMDS-1</text>
<text x="256.3" y="109.4">CMDS-2</text>
<text x="223.3" y="114.5">CMDS-3</text>
<text x="223.3" y="119.6">CMDS-5</text>
<text x="256.3" y="114.5">CMDS-4</text>
<text x="256.3" y="119.6">CMDS-6</text>
<text x="70.9" y="127.2">AOA-1</text>
<text x="103.9" y="127.2">AOA-2</text>
<text x="147.1" y="127.2">TWP-1</text>
<text x="180.1" y="127.2">TWP-2</text>
<text x="70.9" y="132.3">AOA-3</text>
<text x="70.9" y="137.3">AOA-5</text>
<text x="103.9" y="132.3">AOA-4</text>
<text x="103.9" y="137.3">AOA-6</text>
<text x="147.1" y="132.3">TWP-3</text>
<text x="147.1" y="137.3">TWP-5</text>
<text x="180.1" y="132.3">TWP-4</text>
<text x="180.1" y="137.3">TWP-6</text>
<text x="65.8" y="150">CAUTION-1</text>
<text x="65.8" y="155.1">CAUTION-3</text>
<text x="98.8" y="150">CAUTION-2</text>
<text x="98.8" y="155.1">CAUTION-4</text>
<text x="65.8" y="160.2">CAUTION-5</text>
<text x="98.8" y="160.2">CAUTION-6</text>
<text x="65.8" y="172.9">EYEBROW-1</text>
<text x="98.8" y="172.9">EYEBROW-2</text>
<text x="65.8" y="178">EYEBROW-3</text>
<text x="98.8" y="178">EYEBROW-4</text>
<text x="65.8" y="183.1">EYEBROW-5</text>
<text x="98.8" y="183.1">EYEBROW-6</text>
</g>
<text font-size="1.8" fill="#800000" x="89.3" y="81">ICSP</text>
</svg>
